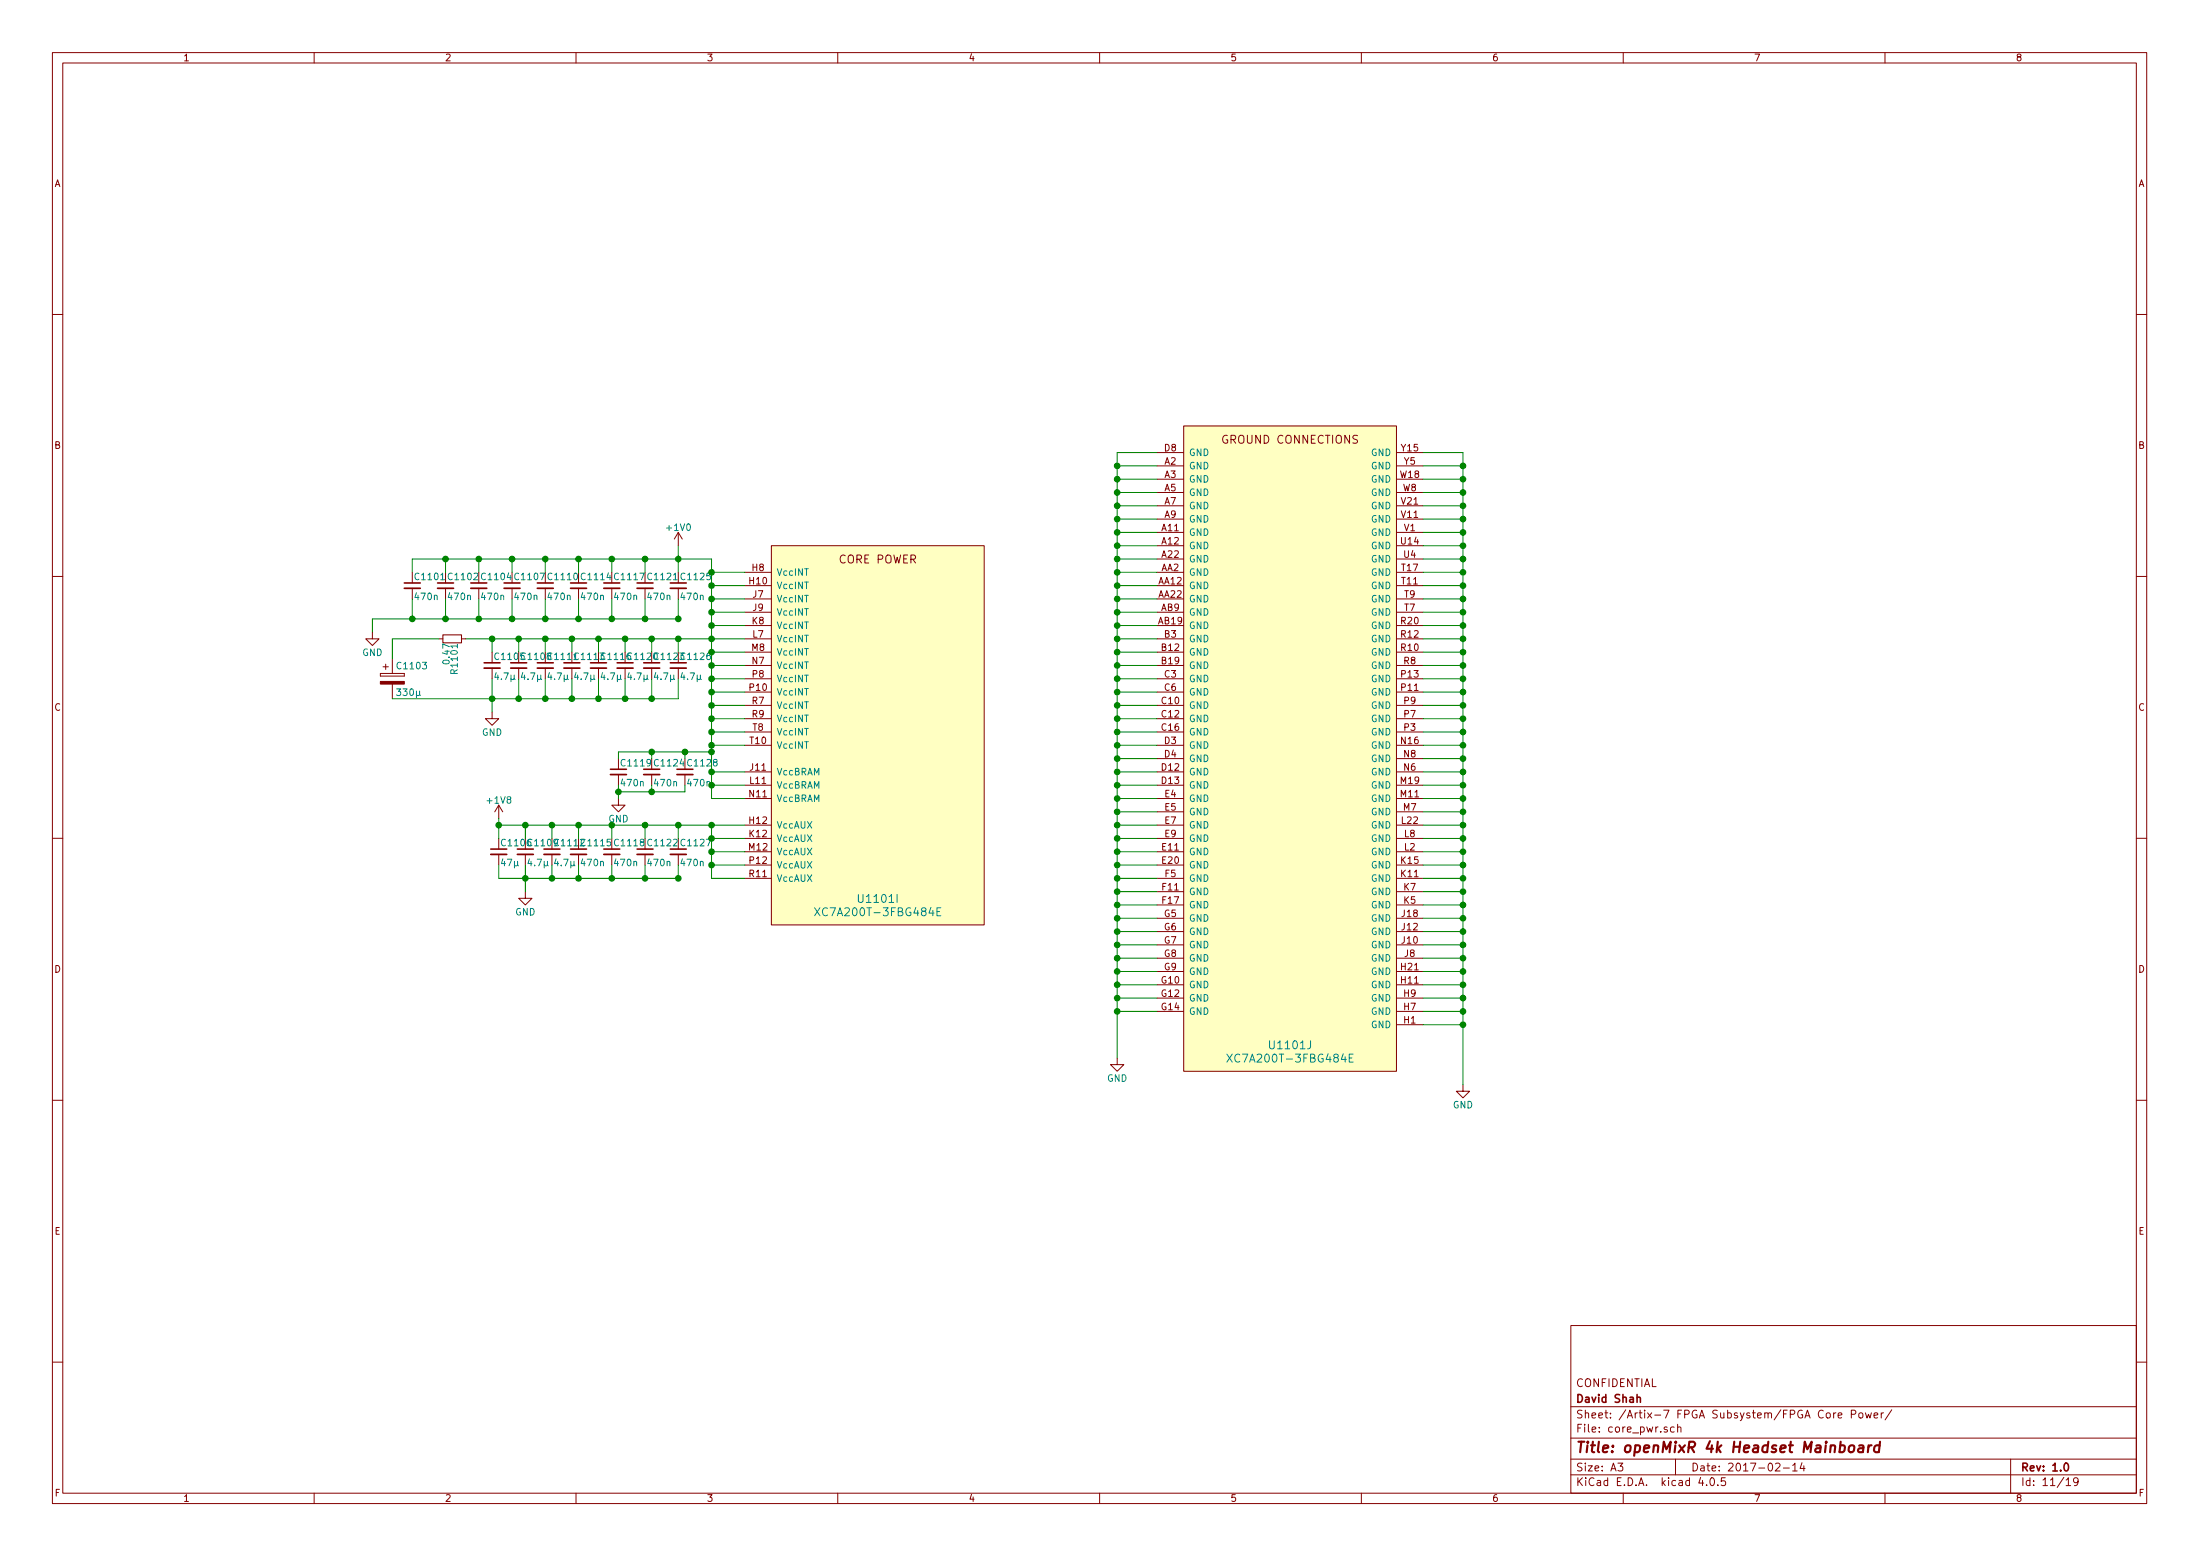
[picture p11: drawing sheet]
<svg xmlns="http://www.w3.org/2000/svg" width="420mm" height="297mm" viewBox="0 0 420 297" stroke-linecap="round" stroke-linejoin="round" font-family="sans-serif">
<g fill="none" stroke="#840000" stroke-width=".19">
<path d="M10 10h400v277h-400zM12 12h396v273.1h-396zM60 10v2M110 10v2M160 10v2M210 10v2M260 10v2M310 10v2M360 10v2M10 60h2M408 60h2M221 88.9h5.1"/>
<path d="M221 91.5h5.1M221 94h5.1M221 96.6h5.1M221 86.4h5.1M221 99.1h5.1M226.1 81.3h40.6v123.2h-40.6zM266.7 88.9h5.1M266.7 91.5h5.1M266.7 94h5.1M266.7 96.6h5.1M266.7 86.4h5.1M266.7 99.1h5.1"/>
<path d="M10 110h2M78.7 109.3v2M78.7 112.3v2M85.1 109.3v2M85.1 112.3v2M91.4 112.3v2M97.8 112.3v2M104.1 112.3v2M110.5 112.3v2M116.8 112.3v2M123.2 112.3v2M129.5 101.6l-.7 1.3"/>
<path d="M129.5 101.6v2.6M129.5 109.3v2M129.5 112.3v2M129.5 101.6l.8 1.3M142.2 116.9h5.1M142.2 114.3h5.1M142.2 119.4h5.1M142.2 111.8h5.1M142.2 109.3h5.1M147.3 104.2h40.7v72.4h-40.7zM221 101.6h5.1M221 106.7h5.1"/>
<path d="M221 116.9h5.1M221 114.3h5.1M221 119.4h5.1M221 111.8h5.1M221 104.2h5.1M221 109.3h5.1M266.7 101.6h5.1M266.7 106.7h5.1M266.7 116.9h5.1M266.7 114.3h5.1M266.7 119.4h5.1M266.7 111.8h5.1"/>
<path d="M266.7 104.2h5.1M266.7 109.3h5.1M408 110h2M71.1 120.7v1.3h1.3l-1.3 1.2-1.3-1.2h1.3M72.6 128.6v.5zM72.6 129.1h4.6zM72.6 128.6h4.6zM73.2 127.3h1M73.7 126.8v1M74.9 125.8v2.8M74.9 130.6v2.8M77.2 128.6v.5z"/>
<path d="M83.8 122h.8M88.1 122h.8M94 135.9v1.3h1.2l-1.2 1.3-1.3-1.3h1.3M94 124.5v2M94 127.5v2.1M99.1 127.5v2.1M104.1 127.5v2.1M109.2 127.5v2.1M114.3 127.5v2.1M119.4 127.5v2.1M124.5 127.5v2.1M129.5 127.5v2.1"/>
<path d="M142.2 122h5.1M142.2 129.6h5.1M142.2 139.7h5.1M142.2 132.1h5.1M142.2 137.2h5.1M142.2 127h5.1M142.2 134.7h5.1M142.2 124.5h5.1M221 122h5.1M221 129.6h5.1M221 139.7h5.1M221 132.1h5.1"/>
<path d="M221 137.2h5.1M221 127h5.1M221 134.7h5.1M221 124.5h5.1M266.7 122h5.1M266.7 129.6h5.1M266.7 139.7h5.1M266.7 132.1h5.1M266.7 137.2h5.1M266.7 127h5.1M266.7 134.7h5.1M266.7 124.5h5.1"/>
<path d="M95.2 153.7l-.7 1.3M95.2 153.7v2.5M95.2 153.7l.8 1.3M118.1 152.4v1.3h1.3l-1.3 1.3-1.3-1.3h1.3M118.1 144.8v2M118.1 147.9v2M124.5 147.9v2M130.8 147.9v2M142.2 142.3h5.1M142.2 152.4h5.1M142.2 147.4h5.1M142.2 157.5h5.1"/>
<path d="M142.2 149.9h5.1M221 142.3h5.1M221 144.8h5.1M221 152.4h5.1M221 155h5.1M221 147.4h5.1M221 157.5h5.1M221 149.9h5.1M266.7 142.3h5.1M266.7 144.8h5.1M266.7 152.4h5.1M266.7 155h5.1"/>
<path d="M266.7 147.4h5.1M266.7 157.5h5.1M266.7 149.9h5.1M10 160h2M95.2 160.1v2M95.2 163.1v2M100.3 170.2v1.3h1.3l-1.3 1.3-1.2-1.3h1.2M100.3 163.1v2M105.4 163.1v2M110.5 163.1v2M116.8 163.1v2M123.2 163.1v2"/>
<path d="M129.5 163.1v2M142.2 160.1h5.1M142.2 162.6h5.1M142.2 167.7h5.1M142.2 165.1h5.1M221 160.1h5.1M221 162.6h5.1M221 167.7h5.1M221 175.3h5.1M221 172.8h5.1M221 177.8h5.1M221 170.2h5.1"/>
<path d="M221 165.1h5.1M266.7 160.1h5.1M266.7 162.6h5.1M266.7 167.7h5.1M266.7 175.3h5.1M266.7 172.8h5.1M266.7 177.8h5.1M266.7 170.2h5.1M266.7 165.1h5.1M408 160h2M221 180.4h5.1M221 193.1h5.1"/>
<path d="M221 182.9h5.1M221 185.5h5.1M221 190.5h5.1M221 188h5.1M266.7 195.6h5.1M266.7 180.4h5.1M266.7 193.1h5.1M266.7 182.9h5.1M266.7 185.5h5.1M266.7 190.5h5.1M266.7 188h5.1M10 210h2"/>
<path d="M213.4 202v1.2h1.2l-1.2 1.3-1.3-1.3h1.3M279.4 207v1.3h1.3l-1.3 1.3-1.3-1.3h1.3M408 210h2M300 253h108v32.1h-108zM10 260h2M300 278.5h108M300 274.5h108M300 268.5h108M309 279.3h.9l-.5 .6 .5 .1v.7l-.2 .1-.7-.1M319.7 272.5l-.4-.1-.3 .3 .1 .6 .2 .1 .4-.1M320 278.5v3M320.4 272.5l.2-.1 .4 .1v.9"/>
<path d="M320.4 271.9v1.5M339.1 279.5l.6-.2 .3 .4-1 1.1h1M342.4 279.7l.4-.4v1.5M344.1 279.2l-.3 1.1h.9M344.5 279.8v1M350.6 269.7l-.4 .3M351.1 270.2l.7-.1-.1-.3-.4-.1-.2 .2v.7h.6M353.6 270l.7-.1 .1-.2v-.3l-.2-.2h-.6v1.5M355.1 269.8l.2-.1 .4 .1 .1 .6-.1 .2-.4 .1-.2-.1zM356.3 269.7l.3 1 .2-.7 .3 .7 .3-1M357.9 270.2l.7-.1v-.3l-.5-.1-.2 .2 .1 .7h.6M359.3 269.7v1"/>
<path d="M359.7 269.7l-.4 .3M361.3 269.1l-1.3 2M384 278.5v6.6M408 260h2M60 285.1v1.9M110 285.1v1.9M160 285.1v1.9M210 285.1v1.9M260 285.1v1.9M300 281.5h108M310 285.1v1.9M324.8 282l-.4 1.1h1"/>
<path d="M325.9 283.5v.1M326.7 282.3l.2-.2a.81 .81 0 0 1 .6 .6 .81 .81 0 0 1-.3 .8l-.1 .1a.79 .79 0 0 1-.4-1.3zM328.1 283.5v.1M329.5 282.1h-.7l-.1 .7 .2-.1h.5l.2 .3-.1 .5-.2 .1-.6-.1M340.6 280.2h1.1M342.4 280.8h.8M360 285.1v1.9M394.6 282.5l.4-.4v1.5M394.6 283.6h.9M396.9 282.7l-.3 .3h-.3l-.3-.3 .2-.5 .4-.1 .2 .2a1.19 1.19 0 0 1-.2 1.2l-.4 .1"/>
</g>
<g fill="none" stroke="#840000" stroke-width=".3">
<path d="M77.2 111.3h3.1M83.6 111.3h3M89.9 111.3h3.1M96.3 111.3h3M102.6 111.3h3.1M109 111.3h3M115.3 111.3h3.1M121.7 111.3h3M128 111.3h3.1M92.5 126.5h3M97.5 126.5h3.1M102.6 126.5h3.1"/>
<path d="M107.7 126.5h3M112.8 126.5h3M117.9 126.5h3M122.9 126.5h3.1M128 126.5h3.1M116.6 146.8h3M122.9 146.8h3.1M129.3 146.8h3M93.7 162.1h3.1M98.8 162.1h3.1M103.9 162.1h3M109 162.1h3"/>
<path d="M115.3 162.1h3.1M121.7 162.1h3M128 162.1h3.1M312.6 266.8l.3-.1 .3 .1 .1 .9M394.3 279.5l.2-.2a.81 .81 0 0 1 .6 .6 .81 .81 0 0 1-.3 .8l-.1 .1a.79 .79 0 0 1-.4-1.3z"/>
</g>
<path d="M353.2 276.1l.3-.2 .5 .1 .2 .3-.1 .5a.54 .54 0 0 1-.5 .4 .54 .54 0 0 1-.6-.4zM355.1 276h.7v1.2M355.9 276.4l-.7 .1a.4 .4 0 0 0-.4 .3 .4 .4 0 0 0 .3 .4l.7-.1M356.9 275.9l-.2 1.3M357.4 275.9l-.4 .1-.2 .3M359 276a.7 .7 0 0 0-1 .3v.7l.2 .2 .6-.1M359.1 275.2l-.3 2" fill="none" stroke="#840000" stroke-width=".41"/>
<g fill="none" stroke="#840000" stroke-width=".33">
<path d="M77.2 112.3h3.1M83.6 112.3h3M89.9 112.3h3.1M96.3 112.3h3M102.6 112.3h3.1M109 112.3h3M115.3 112.3h3.1M121.7 112.3h3M128 112.3h3.1M92.5 127.5h3M97.5 127.5h3.1M102.6 127.5h3.1"/>
<path d="M107.7 127.5h3M112.8 127.5h3M117.9 127.5h3M122.9 127.5h3.1M128 127.5h3.1M116.6 147.9h3M122.9 147.9h3.1M129.3 147.9h3M93.7 163.1h3.1M98.8 163.1h3.1M103.9 163.1h3M109 163.1h3"/>
<path d="M115.3 163.1h3.1M121.7 163.1h3M128 163.1h3.1"/>
</g>
<path d="M72.6 130.1h4.6v.5h-4.6z" fill="#840000" stroke="#840000" stroke-width=".19"/>
<g fill="#ffffc2" stroke="#ffffc2" stroke-width=".19">
<path d="M226.1 81.3h40.6v123.2h-40.6z"/>
<path d="M147.3 104.2h40.7v72.4h-40.7z"/>
</g>
<path d="M155.6 173.3l1 1.5M156.6 173.3l-1 1.5M178.9 174h.6M179.7 173.3h-.8v1.5h.8M234.3 201.2l1 1.6M235.3 201.2l-1 1.6M257.7 202h.5M258.4 201.2h-.7v1.6h.7" fill="none" stroke="#008484" stroke-width=".19"/>
<g fill="none" stroke="#008400" stroke-width=".19">
<path d="M213.4 88.9h7.6M213.4 91.5h7.6M213.4 94h7.6M213.4 96.6h7.6M213.4 99.1h7.6M221 86.4h-7.6v115.6M271.8 86.4h7.6v120.6M271.8 88.9h7.6M271.8 91.5h7.6M271.8 94h7.6M271.8 96.6h7.6M271.8 99.1h7.6"/>
<path d="M78.7 109.3v-2.6h57.2v45.7h6.3M78.7 114.3v3.8M85.1 106.7v2.6M85.1 114.3v3.8M91.4 106.7v2.6M91.4 114.3v3.8M97.8 106.7v2.6M97.8 114.3v3.8M104.1 106.7v2.6M104.1 114.3v3.8M110.5 106.7v2.6M110.5 114.3v3.8"/>
<path d="M116.8 106.7v2.6M116.8 114.3v3.8M123.2 106.7v2.6M123.2 114.3v3.8M129.5 104.2v5.1M129.5 114.3v3.8h-58.4v2.6M135.9 109.3h6.3M135.9 111.8h6.3M135.9 114.3h6.3M135.9 116.9h6.3M135.9 119.4h6.3M213.4 101.6h7.6"/>
<path d="M213.4 104.2h7.6M213.4 106.7h7.6M213.4 109.3h7.6M213.4 111.8h7.6M213.4 114.3h7.6M213.4 116.9h7.6M213.4 119.4h7.6M271.8 101.6h7.6M271.8 104.2h7.6M271.8 106.7h7.6M271.8 109.3h7.6M271.8 111.8h7.6"/>
<path d="M271.8 114.3h7.6M271.8 116.9h7.6M271.8 119.4h7.6M83.8 122h-8.9v3.8M88.9 122h53.3M94 122v2.5M94 129.6v6.3M99.1 122v2.5M99.1 129.6v3.8M104.1 122v2.5M104.1 129.6v3.8M109.2 122v2.5"/>
<path d="M109.2 129.6v3.8M114.3 122v2.5M114.3 129.6v3.8M119.4 122v2.5M119.4 129.6v3.8M124.5 122v2.5M124.5 129.6v3.8M129.5 122v2.5M129.5 129.6v3.8h-54.6M135.9 124.5h6.3M135.9 127h6.3M135.9 129.6h6.3"/>
<path d="M135.9 132.1h6.3M135.9 134.7h6.3M135.9 137.2h6.3M135.9 139.7h6.3M213.4 122h7.6M213.4 124.5h7.6M213.4 127h7.6M213.4 129.6h7.6M213.4 132.1h7.6M213.4 134.7h7.6M213.4 137.2h7.6M213.4 139.7h7.6"/>
<path d="M271.8 122h7.6M271.8 124.5h7.6M271.8 127h7.6M271.8 129.6h7.6M271.8 132.1h7.6M271.8 134.7h7.6M271.8 137.2h7.6M271.8 139.7h7.6M95.2 156.2v3.9M95.2 157.5h47M100.3 157.5v2.6M105.4 157.5v2.6"/>
<path d="M110.5 157.5v2.6M116.8 157.5v2.6M118.1 149.9v2.5M123.2 157.5v2.6M124.5 143.5v1.3M124.5 149.9v1.3M129.5 157.5v2.6M130.8 143.5v1.3M130.8 149.9v1.3h-12.7M135.9 143.5h-17.8v1.3M135.9 142.3h6.3M135.9 147.4h6.3"/>
<path d="M135.9 149.9h6.3M135.9 157.5v10.2h6.3M213.4 142.3h7.6M213.4 144.8h7.6M213.4 147.4h7.6M213.4 149.9h7.6M213.4 152.4h7.6M213.4 155h7.6M213.4 157.5h7.6M271.8 142.3h7.6M271.8 144.8h7.6M271.8 147.4h7.6"/>
<path d="M271.8 149.9h7.6M271.8 152.4h7.6M271.8 155h7.6M271.8 157.5h7.6M95.2 165.1v2.6h34.3v-2.6M100.3 165.1v5.1M105.4 165.1v2.6M110.5 165.1v2.6M116.8 165.1v2.6M123.2 165.1v2.6M135.9 160.1h6.3M135.9 162.6h6.3"/>
<path d="M135.9 165.1h6.3M213.4 160.1h7.6M213.4 162.6h7.6M213.4 165.1h7.6M213.4 167.7h7.6M213.4 170.2h7.6M213.4 172.8h7.6M213.4 175.3h7.6M213.4 177.8h7.6M271.8 160.1h7.6M271.8 162.6h7.6M271.8 165.1h7.6"/>
<path d="M271.8 167.7h7.6M271.8 170.2h7.6M271.8 172.8h7.6M271.8 175.3h7.6M271.8 177.8h7.6M213.4 180.4h7.6M213.4 182.9h7.6M213.4 185.5h7.6M213.4 188h7.6M213.4 190.5h7.6M213.4 193.1h7.6M271.8 180.4h7.6"/>
<path d="M271.8 182.9h7.6M271.8 185.5h7.6M271.8 188h7.6M271.8 190.5h7.6M271.8 193.1h7.6M271.8 195.6h7.6"/>
</g>
<g fill="#008400" stroke="#008400" stroke-width=".25">
<circle cx="129.5" cy="106.7" r=".51"/>
<circle cx="123.2" cy="106.7" r=".51"/>
<circle cx="116.8" cy="106.7" r=".51"/>
<circle cx="110.5" cy="106.7" r=".51"/>
<circle cx="104.1" cy="106.7" r=".51"/>
<circle cx="97.8" cy="106.7" r=".51"/>
<circle cx="91.4" cy="106.7" r=".51"/>
<circle cx="85.1" cy="106.7" r=".51"/>
<circle cx="85.1" cy="118.1" r=".51"/>
<circle cx="91.4" cy="118.1" r=".51"/>
<circle cx="97.8" cy="118.1" r=".51"/>
<circle cx="104.1" cy="118.1" r=".51"/>
<circle cx="110.5" cy="118.1" r=".51"/>
<circle cx="116.8" cy="118.1" r=".51"/>
<circle cx="123.2" cy="118.1" r=".51"/>
<circle cx="129.5" cy="118.1" r=".51"/>
<circle cx="78.7" cy="118.1" r=".51"/>
<circle cx="129.5" cy="122" r=".51"/>
<circle cx="124.5" cy="122" r=".51"/>
<circle cx="119.4" cy="122" r=".51"/>
<circle cx="114.3" cy="122" r=".51"/>
<circle cx="109.2" cy="122" r=".51"/>
<circle cx="104.1" cy="122" r=".51"/>
<circle cx="99.1" cy="122" r=".51"/>
<circle cx="124.5" cy="133.4" r=".51"/>
<circle cx="119.4" cy="133.4" r=".51"/>
<circle cx="114.3" cy="133.4" r=".51"/>
<circle cx="109.2" cy="133.4" r=".51"/>
<circle cx="104.1" cy="133.4" r=".51"/>
<circle cx="99.1" cy="133.4" r=".51"/>
<circle cx="94" cy="133.4" r=".51"/>
<circle cx="94" cy="122" r=".51"/>
<circle cx="135.9" cy="160.1" r=".51"/>
<circle cx="135.9" cy="162.6" r=".51"/>
<circle cx="135.9" cy="165.1" r=".51"/>
<circle cx="129.5" cy="157.5" r=".51"/>
<circle cx="123.2" cy="157.5" r=".51"/>
<circle cx="116.8" cy="157.5" r=".51"/>
<circle cx="110.5" cy="157.5" r=".51"/>
<circle cx="105.4" cy="157.5" r=".51"/>
<circle cx="100.3" cy="157.5" r=".51"/>
<circle cx="123.2" cy="167.7" r=".51"/>
<circle cx="116.8" cy="167.7" r=".51"/>
<circle cx="110.5" cy="167.7" r=".51"/>
<circle cx="105.4" cy="167.7" r=".51"/>
<circle cx="100.3" cy="167.7" r=".51"/>
<circle cx="130.8" cy="143.5" r=".51"/>
<circle cx="124.5" cy="143.5" r=".51"/>
<circle cx="124.5" cy="151.2" r=".51"/>
<circle cx="118.1" cy="151.2" r=".51"/>
<circle cx="213.4" cy="88.9" r=".51"/>
<circle cx="213.4" cy="91.5" r=".51"/>
<circle cx="213.4" cy="94" r=".51"/>
<circle cx="213.4" cy="96.6" r=".51"/>
<circle cx="213.4" cy="99.1" r=".51"/>
<circle cx="213.4" cy="101.6" r=".51"/>
<circle cx="213.4" cy="104.2" r=".51"/>
<circle cx="213.4" cy="106.7" r=".51"/>
<circle cx="213.4" cy="109.3" r=".51"/>
<circle cx="213.4" cy="111.8" r=".51"/>
<circle cx="213.4" cy="114.3" r=".51"/>
<circle cx="213.4" cy="116.9" r=".51"/>
<circle cx="213.4" cy="119.4" r=".51"/>
<circle cx="213.4" cy="122" r=".51"/>
<circle cx="213.4" cy="124.5" r=".51"/>
<circle cx="213.4" cy="127" r=".51"/>
<circle cx="213.4" cy="129.6" r=".51"/>
<circle cx="213.4" cy="132.1" r=".51"/>
<circle cx="213.4" cy="134.7" r=".51"/>
<circle cx="213.4" cy="137.2" r=".51"/>
<circle cx="213.4" cy="139.7" r=".51"/>
<circle cx="213.4" cy="142.3" r=".51"/>
<circle cx="213.4" cy="144.8" r=".51"/>
<circle cx="213.4" cy="147.4" r=".51"/>
<circle cx="213.4" cy="149.9" r=".51"/>
<circle cx="213.4" cy="152.4" r=".51"/>
<circle cx="213.4" cy="155" r=".51"/>
<circle cx="213.4" cy="157.5" r=".51"/>
<circle cx="213.4" cy="160.1" r=".51"/>
<circle cx="213.4" cy="162.6" r=".51"/>
<circle cx="213.4" cy="165.1" r=".51"/>
<circle cx="213.4" cy="167.7" r=".51"/>
<circle cx="213.4" cy="170.2" r=".51"/>
<circle cx="213.4" cy="172.8" r=".51"/>
<circle cx="213.4" cy="175.3" r=".51"/>
<circle cx="213.4" cy="177.8" r=".51"/>
<circle cx="213.4" cy="180.4" r=".51"/>
<circle cx="213.4" cy="182.9" r=".51"/>
<circle cx="213.4" cy="185.5" r=".51"/>
<circle cx="213.4" cy="188" r=".51"/>
<circle cx="213.4" cy="190.5" r=".51"/>
<circle cx="213.4" cy="193.1" r=".51"/>
<circle cx="279.4" cy="88.9" r=".51"/>
<circle cx="279.4" cy="91.5" r=".51"/>
<circle cx="279.4" cy="94" r=".51"/>
<circle cx="279.4" cy="96.6" r=".51"/>
<circle cx="279.4" cy="99.1" r=".51"/>
<circle cx="279.4" cy="101.6" r=".51"/>
<circle cx="279.4" cy="104.2" r=".51"/>
<circle cx="279.4" cy="106.7" r=".51"/>
<circle cx="279.4" cy="109.3" r=".51"/>
<circle cx="279.4" cy="111.8" r=".51"/>
<circle cx="279.4" cy="114.3" r=".51"/>
<circle cx="279.4" cy="116.9" r=".51"/>
<circle cx="279.4" cy="119.4" r=".51"/>
<circle cx="279.4" cy="122" r=".51"/>
<circle cx="279.4" cy="124.5" r=".51"/>
<circle cx="279.4" cy="127" r=".51"/>
<circle cx="279.4" cy="129.6" r=".51"/>
<circle cx="279.4" cy="132.1" r=".51"/>
<circle cx="279.4" cy="134.7" r=".51"/>
<circle cx="279.4" cy="137.2" r=".51"/>
<circle cx="279.4" cy="139.7" r=".51"/>
<circle cx="279.4" cy="142.3" r=".51"/>
<circle cx="279.4" cy="144.8" r=".51"/>
<circle cx="279.4" cy="147.4" r=".51"/>
<circle cx="279.4" cy="149.9" r=".51"/>
<circle cx="279.4" cy="152.4" r=".51"/>
<circle cx="279.4" cy="155" r=".51"/>
<circle cx="279.4" cy="157.5" r=".51"/>
<circle cx="279.4" cy="160.1" r=".51"/>
<circle cx="279.4" cy="162.6" r=".51"/>
<circle cx="279.4" cy="165.1" r=".51"/>
<circle cx="279.4" cy="167.7" r=".51"/>
<circle cx="279.4" cy="170.2" r=".51"/>
<circle cx="279.4" cy="172.8" r=".51"/>
<circle cx="279.4" cy="175.3" r=".51"/>
<circle cx="279.4" cy="177.8" r=".51"/>
<circle cx="279.4" cy="180.4" r=".51"/>
<circle cx="279.4" cy="182.9" r=".51"/>
<circle cx="279.4" cy="185.5" r=".51"/>
<circle cx="279.4" cy="188" r=".51"/>
<circle cx="279.4" cy="190.5" r=".51"/>
<circle cx="279.4" cy="193.1" r=".51"/>
<circle cx="279.4" cy="195.6" r=".51"/>
<circle cx="129.5" cy="167.7" r=".51"/>
<circle cx="135.9" cy="157.5" r=".51"/>
<circle cx="95.3" cy="157.5" r=".51"/>
<circle cx="135.9" cy="143.5" r=".51"/>
<circle cx="135.9" cy="142.3" r=".51"/>
<circle cx="135.9" cy="139.7" r=".51"/>
<circle cx="135.9" cy="111.8" r=".51"/>
<circle cx="135.9" cy="114.3" r=".51"/>
<circle cx="135.9" cy="116.9" r=".51"/>
<circle cx="135.9" cy="119.4" r=".51"/>
<circle cx="135.9" cy="122" r=".51"/>
<circle cx="135.9" cy="124.5" r=".51"/>
<circle cx="135.9" cy="127" r=".51"/>
<circle cx="135.9" cy="129.6" r=".51"/>
<circle cx="135.9" cy="132.1" r=".51"/>
<circle cx="135.9" cy="134.7" r=".51"/>
<circle cx="135.9" cy="137.2" r=".51"/>
<circle cx="135.9" cy="109.3" r=".51"/>
<circle cx="135.9" cy="147.4" r=".51"/>
<circle cx="135.9" cy="149.9" r=".51"/>
</g>
<path d="M84.6 121.2h3.5v1.5h-3.5z" fill="none" stroke="#840000" stroke-width=".2"/>
<text font-size="2.8" fill="#840000" x="301" y="277.3">Title: openMixR 4k Headset Mainboard</text>
<g font-size="2.1" fill="#840000">
<text x="233.5" y="84.7">GROUND CONNECTIONS</text>
<text x="160.3" y="107.6">CORE POWER</text>
<text x="301" y="267.8">David Shah</text>
<text x="301" y="264.8">CONFIDENTIAL</text>
<text x="301" y="273.5">File: core_pwr.sch</text>
<text x="301" y="270.8">Sheet: /Artix-7 FPGA Subsystem/FPGA Core Power/</text>
<text x="301" y="280.9">Size: A3</text>
<text x="323" y="280.9">Date: 2017-02-14</text>
<text x="386" y="280.9">Rev: 1.0</text>
<text x="301" y="283.7">KiCad E.D.A. kicad 4.0.5</text>
<text x="386" y="283.7">Id: 11/19</text>
</g>
<g font-size="2.1" fill="#008484">
<text x="164.2" y="172.4">U1101I</text>
<text x="156.7" y="174.9">XC7A200T-3FBG484E</text>
<text x="235.5" y="202.8">XC7A200T-3FBG484E</text>
<text x="242.7" y="200.3">U1101J</text>
</g>
<g font-size="1.8" fill="#840000">
<text x="35" y="11.7">1</text>
<text x="85" y="11.7">2</text>
<text x="135" y="11.7">3</text>
<text x="185" y="11.7">4</text>
<text x="235" y="11.7">5</text>
<text x="285" y="11.7">6</text>
<text x="335" y="11.7">7</text>
<text x="385" y="11.7">8</text>
<text x="10.4" y="35.7">A</text>
<text x="408.4" y="35.7">A</text>
<text x="10.4" y="85.7">B</text>
<text x="222.4" y="88.7">A2</text>
<text x="222.4" y="86.1">D8</text>
<text x="267.7" y="86.1">Y15</text>
<text x="268.2" y="88.7">Y5</text>
<text x="408.4" y="85.7">B</text>
<text x="222.4" y="91.2">A3</text>
<text x="222.4" y="93.8">A5</text>
<text x="267.4" y="91.2">W18</text>
<text x="267.9" y="93.8">W8</text>
<text x="221.9" y="101.4">A11</text>
<text x="222.4" y="96.3">A7</text>
<text x="222.4" y="98.8">A9</text>
<text x="267.7" y="98.8">V11</text>
<text x="267.7" y="96.3">V21</text>
<text x="268.2" y="101.4">V1</text>
<text x="221.9" y="103.9">A12</text>
<text x="221.9" y="106.5">A22</text>
<text x="267.6" y="103.9">U14</text>
<text x="268.1" y="106.5">U4</text>
<text x="143.2" y="111.5">H10</text>
<text x="143.7" y="109">H8</text>
<text x="221.3" y="111.5">AA12</text>
<text x="221.8" y="109">AA2</text>
<text x="267.7" y="111.5">T11</text>
<text x="267.7" y="109">T17</text>
<text x="143.7" y="119.2">K8</text>
<text x="143.8" y="114.1">J7</text>
<text x="143.8" y="116.6">J9</text>
<text x="221.3" y="114.1">AA22</text>
<text x="221.3" y="119.2">AB19</text>
<text x="221.8" y="116.6">AB9</text>
<text x="267.6" y="119.2">R20</text>
<text x="268.2" y="116.6">T7</text>
<text x="268.2" y="114.1">T9</text>
<text x="143.6" y="124.2">M8</text>
<text x="143.8" y="121.7">L7</text>
<text x="221.9" y="124.2">B12</text>
<text x="222.4" y="121.7">B3</text>
<text x="267.6" y="124.2">R10</text>
<text x="267.6" y="121.7">R12</text>
<text x="143.2" y="131.9">P10</text>
<text x="143.7" y="126.8">N7</text>
<text x="143.7" y="129.3">P8</text>
<text x="221.9" y="126.8">B19</text>
<text x="222.4" y="129.3">C3</text>
<text x="222.4" y="131.9">C6</text>
<text x="267.7" y="131.9">P11</text>
<text x="267.7" y="129.3">P13</text>
<text x="268.1" y="126.8">R8</text>
<text x="10.4" y="135.7">C</text>
<text x="143.7" y="134.4">R7</text>
<text x="143.7" y="136.9">R9</text>
<text x="221.9" y="134.4">C10</text>
<text x="221.9" y="136.9">C12</text>
<text x="268.2" y="136.9">P7</text>
<text x="268.2" y="134.4">P9</text>
<text x="408.4" y="135.7">C</text>
<text x="143.3" y="142">T10</text>
<text x="143.8" y="139.5">T8</text>
<text x="221.9" y="139.5">C16</text>
<text x="222.4" y="142">D3</text>
<text x="267.6" y="142">N16</text>
<text x="268.2" y="139.5">P3</text>
<text x="143.3" y="149.6">L11</text>
<text x="143.3" y="147.1">J11</text>
<text x="221.9" y="147.1">D12</text>
<text x="221.9" y="149.6">D13</text>
<text x="222.4" y="144.6">D4</text>
<text x="267.5" y="149.6">M19</text>
<text x="268.1" y="147.1">N6</text>
<text x="268.1" y="144.6">N8</text>
<text x="143.2" y="152.2">N11</text>
<text x="222.5" y="152.2">E4</text>
<text x="222.5" y="154.7">E5</text>
<text x="267.5" y="152.2">M11</text>
<text x="268" y="154.7">M7</text>
<text x="143.2" y="157.3">H12</text>
<text x="143.2" y="159.8">K12</text>
<text x="222.5" y="157.3">E7</text>
<text x="222.5" y="159.8">E9</text>
<text x="267.7" y="157.3">L22</text>
<text x="268.2" y="159.8">L8</text>
<text x="143.1" y="162.3">M12</text>
<text x="143.2" y="167.4">R11</text>
<text x="143.2" y="164.9">P12</text>
<text x="221.9" y="164.9">E20</text>
<text x="221.9" y="162.3">E11</text>
<text x="222.5" y="167.4">F5</text>
<text x="267.6" y="167.4">K11</text>
<text x="267.6" y="164.9">K15</text>
<text x="268.2" y="162.3">L2</text>
<text x="222" y="170">F11</text>
<text x="222" y="172.5">F17</text>
<text x="268.1" y="172.5">K5</text>
<text x="268.1" y="170">K7</text>
<text x="222.4" y="175">G5</text>
<text x="222.4" y="177.6">G6</text>
<text x="267.8" y="177.6">J12</text>
<text x="267.8" y="175">J18</text>
<text x="10.4" y="185.7">D</text>
<text x="222.4" y="180.1">G7</text>
<text x="222.4" y="182.7">G8</text>
<text x="222.4" y="185.2">G9</text>
<text x="267.6" y="185.2">H21</text>
<text x="267.8" y="180.1">J10</text>
<text x="268.3" y="182.7">J8</text>
<text x="408.4" y="185.7">D</text>
<text x="221.8" y="187.7">G10</text>
<text x="221.8" y="190.3">G12</text>
<text x="267.6" y="187.7">H11</text>
<text x="268.1" y="190.3">H9</text>
<text x="221.8" y="192.8">G14</text>
<text x="268.1" y="195.4">H1</text>
<text x="268.1" y="192.8">H7</text>
<text x="10.4" y="235.7">E</text>
<text x="408.4" y="235.7">E</text>
<text x="10.5" y="285.7">F</text>
<text x="35" y="286.7">1</text>
<text x="85" y="286.7">2</text>
<text x="135" y="286.7">3</text>
<text x="185" y="286.7">4</text>
<text x="235" y="286.7">5</text>
<text x="285" y="286.7">6</text>
<text x="335" y="286.7">7</text>
<text x="385" y="286.7">8</text>
<text x="408.5" y="285.7">F</text>
</g>
<g font-size="1.8" fill="#008484">
<text x="227.1" y="89.6">GND</text>
<text x="227.1" y="87">GND</text>
<text x="261.7" y="89.6">GND</text>
<text x="261.7" y="87">GND</text>
<text x="227.1" y="92.1">GND</text>
<text x="227.1" y="94.7">GND</text>
<text x="261.7" y="94.7">GND</text>
<text x="261.7" y="92.1">GND</text>
<text x="127.5" y="101.3">+1V0</text>
<text x="227.1" y="97.2">GND</text>
<text x="227.1" y="99.7">GND</text>
<text x="261.7" y="99.7">GND</text>
<text x="261.7" y="97.2">GND</text>
<text x="227.1" y="102.3">GND</text>
<text x="227.1" y="104.8">GND</text>
<text x="227.1" y="107.4">GND</text>
<text x="261.7" y="102.3">GND</text>
<text x="261.7" y="107.4">GND</text>
<text x="261.7" y="104.8">GND</text>
<text x="79.5" y="110.7">C1101</text>
<text x="85.8" y="110.7">C1102</text>
<text x="92.2" y="110.7">C1104</text>
<text x="98.5" y="110.7">C1107</text>
<text x="104.9" y="110.7">C1110</text>
<text x="111.2" y="110.7">C1114</text>
<text x="117.6" y="110.7">C1117</text>
<text x="123.9" y="110.7">C1121</text>
<text x="130.3" y="110.7">C1125</text>
<text x="148.3" y="109.9">VccINT</text>
<text x="148.3" y="112.4">VccINT</text>
<text x="227.1" y="109.9">GND</text>
<text x="227.1" y="112.4">GND</text>
<text x="261.7" y="112.4">GND</text>
<text x="261.7" y="109.9">GND</text>
<text x="79.4" y="114.5">470n</text>
<text x="85.7" y="114.5">470n</text>
<text x="92.1" y="114.5">470n</text>
<text x="98.4" y="114.5">470n</text>
<text x="104.8" y="114.5">470n</text>
<text x="111.1" y="114.5">470n</text>
<text x="117.5" y="114.5">470n</text>
<text x="123.8" y="114.5">470n</text>
<text x="130.2" y="114.5">470n</text>
<text x="148.3" y="115">VccINT</text>
<text x="148.3" y="117.5">VccINT</text>
<text x="227.1" y="117.5">GND</text>
<text x="227.1" y="115">GND</text>
<text x="261.7" y="117.5">GND</text>
<text x="261.7" y="115">GND</text>
<text x="69.2" y="125.2">GND</text>
<text x="94.7" y="126">C1105C1108C1111C1113C1116C1120C1123C1126</text>
<text x="148.3" y="122.6">VccINT</text>
<text x="148.3" y="120.1">VccINT</text>
<text x="148.3" y="125.1">VccINT</text>
<text x="227.1" y="122.6">GND</text>
<text x="227.1" y="125.1">GND</text>
<text x="227.1" y="120.1">GND</text>
<text x="261.7" y="125.1">GND</text>
<text x="261.7" y="120.1">GND</text>
<text x="261.7" y="122.6">GND</text>
<text x="76" y="127.7">C1103</text>
<text x="85.9" y="126.6" transform="rotate(-90 85.9 126.6)">0.47</text>
<text x="87.4" y="128.4" transform="rotate(-90 87.4 128.4)">R1101</text>
<text x="94.7" y="129.8">4.7µ</text>
<text x="99.7" y="129.8">4.7µ</text>
<text x="104.8" y="129.8">4.7µ</text>
<text x="109.9" y="129.8">4.7µ</text>
<text x="115" y="129.8">4.7µ</text>
<text x="120.1" y="129.8">4.7µ</text>
<text x="125.1" y="129.8">4.7µ</text>
<text x="130.2" y="129.8">4.7µ</text>
<text x="148.3" y="127.7">VccINT</text>
<text x="148.3" y="130.2">VccINT</text>
<text x="227.1" y="130.2">GND</text>
<text x="227.1" y="127.7">GND</text>
<text x="261.7" y="127.7">GND</text>
<text x="261.7" y="130.2">GND</text>
<text x="76" y="132.8">330µ</text>
<text x="148.3" y="135.3">VccINT</text>
<text x="148.3" y="137.8">VccINT</text>
<text x="148.3" y="132.8">VccINT</text>
<text x="227.1" y="132.8">GND</text>
<text x="227.1" y="135.3">GND</text>
<text x="227.1" y="137.8">GND</text>
<text x="261.7" y="137.8">GND</text>
<text x="261.7" y="135.3">GND</text>
<text x="261.7" y="132.8">GND</text>
<text x="92" y="140.4">GND</text>
<text x="148.3" y="140.4">VccINT</text>
<text x="148.3" y="142.9">VccINT</text>
<text x="227.1" y="142.9">GND</text>
<text x="227.1" y="140.4">GND</text>
<text x="261.7" y="140.4">GND</text>
<text x="261.7" y="142.9">GND</text>
<text x="118.8" y="146.3">C1119</text>
<text x="125.2" y="146.3">C1124</text>
<text x="131.5" y="146.3">C1128</text>
<text x="148.3" y="148">VccBRAM</text>
<text x="227.1" y="145.5">GND</text>
<text x="227.1" y="148">GND</text>
<text x="261.7" y="148">GND</text>
<text x="261.7" y="145.5">GND</text>
<text x="93.2" y="153.4">+1V8</text>
<text x="118.7" y="150.1">470n</text>
<text x="125.1" y="150.1">470n</text>
<text x="131.4" y="150.1">470n</text>
<text x="148.3" y="150.5">VccBRAM</text>
<text x="148.3" y="153.1">VccBRAM</text>
<text x="227.1" y="153.1">GND</text>
<text x="227.1" y="155.6">GND</text>
<text x="227.1" y="150.5">GND</text>
<text x="261.7" y="155.6">GND</text>
<text x="261.7" y="153.1">GND</text>
<text x="261.7" y="150.5">GND</text>
<text x="96" y="161.5">C1106C1109C1112C1115</text>
<text x="116.2" y="157">GND</text>
<text x="117.6" y="161.5">C1118</text>
<text x="123.9" y="161.5">C1122</text>
<text x="130.3" y="161.5">C1127</text>
<text x="148.3" y="158.2">VccAUX</text>
<text x="148.3" y="160.7">VccAUX</text>
<text x="227.1" y="158.2">GND</text>
<text x="227.1" y="160.7">GND</text>
<text x="261.7" y="160.7">GND</text>
<text x="261.7" y="158.2">GND</text>
<text x="95.9" y="165.3">47µ</text>
<text x="101" y="165.3">4.7µ</text>
<text x="106.1" y="165.3">4.7µ</text>
<text x="111.1" y="165.3">470n</text>
<text x="117.5" y="165.3">470n</text>
<text x="123.8" y="165.3">470n</text>
<text x="130.2" y="165.3">470n</text>
<text x="148.3" y="163.2">VccAUX</text>
<text x="148.3" y="165.8">VccAUX</text>
<text x="227.1" y="165.8">GND</text>
<text x="227.1" y="163.2">GND</text>
<text x="261.7" y="163.2">GND</text>
<text x="261.7" y="165.8">GND</text>
<text x="148.3" y="168.3">VccAUX</text>
<text x="227.1" y="168.3">GND</text>
<text x="227.1" y="170.9">GND</text>
<text x="227.1" y="173.4">GND</text>
<text x="261.7" y="173.4">GND</text>
<text x="261.7" y="170.9">GND</text>
<text x="261.7" y="168.3">GND</text>
<text x="98.4" y="174.7">GND</text>
<text x="227.1" y="175.9">GND</text>
<text x="227.1" y="178.5">GND</text>
<text x="261.7" y="178.5">GND</text>
<text x="261.7" y="175.9">GND</text>
<text x="227.1" y="181">GND</text>
<text x="227.1" y="183.6">GND</text>
<text x="261.7" y="183.6">GND</text>
<text x="261.7" y="181">GND</text>
<text x="227.1" y="186.1">GND</text>
<text x="227.1" y="188.6">GND</text>
<text x="227.1" y="191.2">GND</text>
<text x="261.7" y="191.2">GND</text>
<text x="261.7" y="188.6">GND</text>
<text x="261.7" y="186.1">GND</text>
<text x="227.1" y="193.7">GND</text>
<text x="261.7" y="196.3">GND</text>
<text x="261.7" y="193.7">GND</text>
<text x="211.4" y="206.5">GND</text>
<text x="277.4" y="211.6">GND</text>
</g>
</svg>
